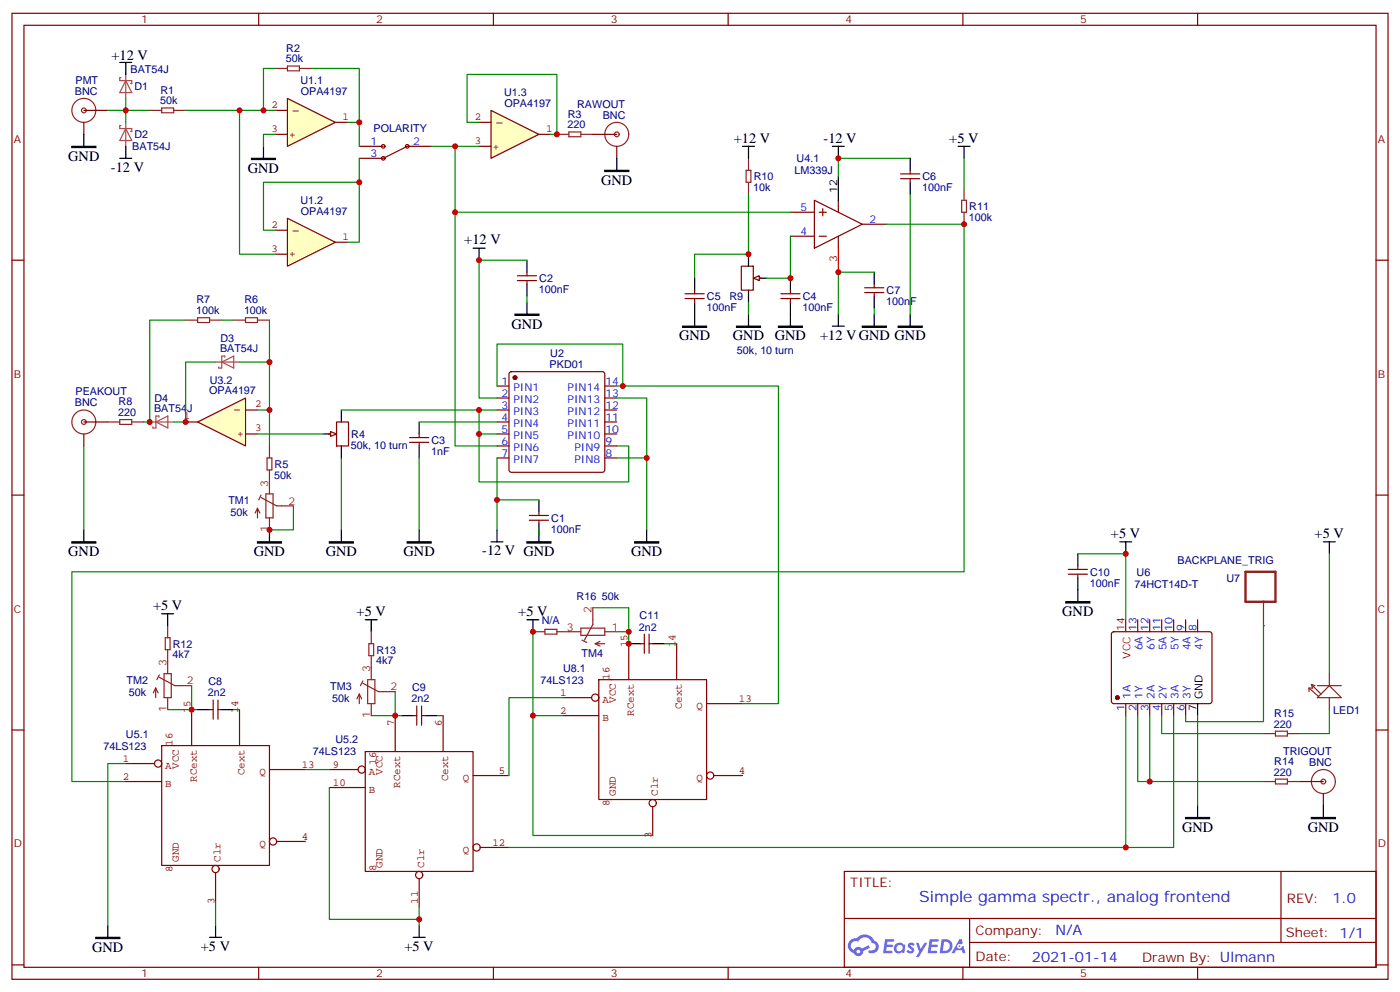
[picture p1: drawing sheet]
<svg xmlns="http://www.w3.org/2000/svg" width="412mm" height="292mm" viewBox="0 0 412 292" stroke-linecap="round" stroke-linejoin="round" font-family="sans-serif">
<g fill="none" stroke="#870000" stroke-width=".35">
<path d="M3.5 3.9h405.4v284.4h-405.4zM7.1 7.4h398.2v277.3h-398.2zM76.2 3.9v3.5M145.3 3.9v3.5M214.5 3.9v3.5M283.6 3.9v3.5M352.8 3.9v3.5M3.5 76.6h3.6M405.3 76.6h3.6M3.5 145.7h3.6M405.3 145.7h3.6M3.5 214.9h3.6"/>
<path d="M405.3 214.9h3.6M248.7 256.5h156.6v28.2h-156.6zM377.3 256.5v20.9M248.7 270.4h156.5M285.6 277.4h119.6M285.6 270.4v14.1M3.5 284h3.6M76.2 284.7v3.6M145.3 284.7v3.6M214.5 284.7v3.6M283.6 284.7v3.6M352.8 284.7v3.6"/>
<path d="M405.3 284h3.6"/>
</g>
<g fill="#5487ff">
<path d="M267.7 277.7a1.22 1.22 0 0 1 1.7 .2l-.4 .6a.47 .47 0 0 0-.3-.4 .47 .47 0 0 0-.5 .2l.1 .2a1.14 1.14 0 0 1 .8 1.8 1.14 1.14 0 0 1-1.9 0l-.2-.2 .5-.6 .7 .5a.29 .29 0 0 0 .3-.3 .29 .29 0 0 0-.2-.3 1.04 1.04 0 0 1-.6-1.7z"/>
<path d="M260.7 276.4h2.4l.3 .2-.2 .5-1.8 .1-.1 .8h1.5l.3 .4-.3 .4h-1.6l-.2 1.1h1.7l.2 .3-.2 .3-2.6 .1z"/>
<path d="M273.8 276.4h2.4l.3 .2-.1 .5-1.8 .1-.2 .8h1.6l.3 .4-.4 .4h-1.6l-.1 1.1h1.7l.2 .3-.2 .3-2.6 .1z"/>
<path d="M282.6 276.4h.7l.3 1.3-.6 .3a.69 .69 0 0 0-1 .3 .69 .69 0 0 0 .4 .9 .69 .69 0 0 0 .9-.6l.5-.2 .6 2.2h-.8l-.2-.9h-1.8l-.5 .9h-.8z"/>
<path d="M269.8 277.5h.8l.6 1.8 1.1-1.8h.9l-2.6 4.2h-.8l.9-1.5z"/>
<path d="M277.4 276.4l-.6 4.2h1.3a2.11 2.11 0 0 0 2.5-2.1 2.11 2.11 0 0 0-2.5-2.1zM278.1 277.2a1.39 1.39 0 0 1 1.7 1.4 1.39 1.39 0 0 1-1.8 1.3h-.3z"/>
<path d="M263.7 278.1a1.54 1.54 0 0 0-.1 2.1 1.54 1.54 0 0 0 2.2 .1l.6 .3 .3-2.3-.2-.3h-.4a1.49 1.49 0 0 0-2.4 .1zM264 279.1a.94 .94 0 0 1 1.8 0 .94 .94 0 0 1-1.8 0z"/>
<path d="M250.4 276.8a2.18 2.18 0 0 0 1.1 3.7 1.44 1.44 0 0 0 1.6 .9 1.44 1.44 0 0 0 1.2-1.4l2-1-.5-.8-1.9 1a1.47 1.47 0 0 0-2.4 .4 1.39 1.39 0 0 1-.7-1.9 1.39 1.39 0 0 1 2-.5 2.12 2.12 0 0 1 2.2-1.3 2.12 2.12 0 0 1 1.9 1.7 1.14 1.14 0 0 1 1.1 1.4 1.14 1.14 0 0 1-1.7 .7 .43 .43 0 0 0-.5 .4 .43 .43 0 0 0 .4 .5 1.98 1.98 0 0 0 2.5-1.2 1.98 1.98 0 0 0-1.2-2.6 3.1 3.1 0 0 0-5.3-.6l-.9 .1zM252.3 280.1a.55 .55 0 0 1 1.1 0 .55 .55 0 0 1-1.1 0z"/>
<circle cx="282.6" cy="278.5" r=".26"/>
</g>
<path d="M84.7 29l14.1 7-14.1 7.1z" fill="#ffffc2" stroke="#850000" stroke-width=".35"/>
<path d="M81.1 32.5h3.6M81.1 39.5h3.6M98.8 36h3.5" fill="none" stroke="#850000" stroke-width=".35"/>
<circle cx="151.7" cy="111.2" r=".53" fill="#870000" stroke="#870000" stroke-width=".35"/>
<g fill="none" stroke="#870000" stroke-width=".35">
<path d="M24.7 32.5h7M24.7 36v3.5M146.4 113.6h3.5M146.4 117.2h3.5M150.2 109.6l.4-.2h26.8l.5 .2 .3 .5v28.2l-.3 .5-.5 .2h-26.8l-.5-.2-.2-.5v-28.2zM178.2 113.6h3.5M178.2 117.2h3.5M146.4 120.7h3.5M146.4 124.2h3.5M146.4 127.7h3.5M146.4 131.3h3.5M146.4 134.8h3.5"/>
<path d="M178.2 120.7h3.5M178.2 124.2h3.5M178.2 127.7h3.5M178.2 131.3h3.5M178.2 134.8h3.5"/>
</g>
<g fill="none" stroke="#8c2424" stroke-width=".35">
<path d="M84.7 19.4h3.5v1.4h-3.5zM44.1 32.5h3.5M47.6 31.8h3.6v1.4h-3.6zM51.2 32.5h3.5M81.1 20.1h3.6M88.2 20.1h3.5"/>
<circle cx="24.7" cy="32.5" r="3.5"/>
<circle cx="24.7" cy="32.5" r=".71"/>
</g>
<path d="M21.2 43.1h7v.3h-7z" fill="#000" stroke="#000" stroke-width=".35"/>
<path d="M35.3 18.4h3.5M37 18.4v3.5M24.7 39.5v3.6" fill="none" stroke="#000" stroke-width=".35"/>
<path d="M35.6 22.8h-.3v.9h3.5v.9h-.3M35.6 37h-.3v.8h3.5v.9h-.3M37 23.7l1.8 3.6h-3.5zM37 21.9v3.5M37 25.5v3.5M37 36v3.5M37 39.6v3.5M37 37.8l1.8 3.6h-3.5z" fill="none" stroke="#a64a4a" stroke-width=".35"/>
<path d="M37 29v3.5h-5.3M37 32.5h7.1" fill="none" stroke="#008700" stroke-width=".35"/>
<path d="M84.7 64.2l14.1 7.1-14.1 7.1z" fill="#ffffc2" stroke="#850000" stroke-width=".35"/>
<path d="M81.1 67.8h3.6M81.1 74.8h3.6M98.8 71.3h3.5" fill="none" stroke="#850000" stroke-width=".35"/>
<path d="M54.7 32.5h26.4M70.6 32.5v42.3h10.5M81.1 20.1h-3.5v12.4M81.1 39.5h-3.5v3.6M91.7 20.1h14.1v15.9h-3.5M105.8 36v7.1M105.8 46.6v7.1M81.1 67.8h-3.5v-14.1h28.2v17.6h-3.5" fill="none" stroke="#008700" stroke-width=".35"/>
<path d="M74.1 46.6h7v.4h-7z" fill="#000" stroke="#000" stroke-width=".35"/>
<path d="M77.6 43.1v3.5" fill="none" stroke="#000" stroke-width=".35"/>
<path d="M105.8 43.1h7.1M105.8 46.6h7.1M119.9 43.1h7.1" fill="none" stroke="#870000" stroke-width=".35"/>
<g fill="none" stroke="#900" stroke-width=".35">
<path d="M119.9 43.1l-7 3.5"/>
<circle cx="112.9" cy="46.6" r=".53"/>
<circle cx="112.9" cy="43.1" r=".53"/>
<circle cx="119.9" cy="43.1" r=".53"/>
</g>
<path d="M144.6 32.5l14.1 7-14.1 7.1z" fill="#ffffc2" stroke="#850000" stroke-width=".35"/>
<path d="M141.1 36h3.5M158.7 39.5h3.6M141.1 43.1h3.5" fill="none" stroke="#850000" stroke-width=".35"/>
<g fill="none" stroke="#008700" stroke-width=".35">
<path d="M37 32.5v3.5M141.1 36h-3.5v-14.1h26.4v17.6h-1.7M127 43.1h7.1v88.2h12.3M155.2 76.6h-14.1v40.6h5.3M181.7 117.2h8.8v38.8M123.5 124.2h22.9M123.5 134.8v21.2M141.1 127.7v14.2h44.1v-10.6h-3.5M146.4 120.7h-5.3v7h5.3M146.4 134.8v21.2M181.7 134.8h8.8M146.4 147.1h12.3"/>
<path d="M158.7 156v1.7"/>
</g>
<g fill="none" stroke="#8c2424" stroke-width=".35">
<path d="M164 39.5h3.6M167.6 38.8h3.5v1.5h-3.5zM171.1 39.5h3.5"/>
<circle cx="181.7" cy="39.5" r="3.5"/>
<circle cx="181.7" cy="39.5" r=".71"/>
</g>
<g fill="none" stroke="#870000" stroke-width=".35">
<path d="M174.6 39.5h7.1M181.7 43.1v3.5M152.4 82.6h5.6M152.4 81.2h5.6M155.2 80.1v1.1M155.2 82.6v1M96.7 127.7h1.7M99.1 124.2h3.6v7.1h-3.6zM120.6 130.2h5.7M120.6 128.8h5.7M123.5 127.7v1.1M123.5 130.2v1.1"/>
<path d="M155.9 153.1h5.7M155.9 151.7h5.7M158.7 150.7v1M158.7 153.1v1.1"/>
</g>
<path d="M178.2 50.1h7v.4h-7zM151.7 92.5h7v.3h-7zM119.9 159.5h7.1v.3h-7.1zM155.2 159.5h7.1v.3h-7.1zM187 159.5h7v.3h-7z" fill="#000" stroke="#000" stroke-width=".35"/>
<g fill="none" stroke="#000" stroke-width=".35">
<path d="M35.3 46.6h3.5M37 43.1v3.5M181.7 46.6v3.5M139.3 73.1h3.6M141.1 73.1v3.5M155.2 76.6v3.5M155.2 83.6v3.6M155.2 88.9v3.6M95.2 127.7h3.6M100.5 120.7v3.5M100.5 131.3v3.5M123.5 124.2v3.5"/>
<path d="M123.5 131.3v3.5M123.5 156v3.5M144.6 159.5h3.6M146.4 156v3.5M158.7 147.1v3.6M158.7 154.2v5.3M190.5 156v3.5"/>
</g>
<path d="M97.4 127l1.7 .7-1.7 .7z" fill="#f0f0f0" stroke="#870000" stroke-width=".35"/>
<path d="M100.5 120.7h40.6M100.5 134.8v21.2" fill="none" stroke="#008700" stroke-width=".35"/>
<path d="M97 159.5h7.1v.3h-7.1z" fill="#000" stroke="#000" stroke-width=".35"/>
<path d="M100.5 156v3.5" fill="none" stroke="#000" stroke-width=".35"/>
<path d="M58.2 124.2l14.1-7v14.1z" fill="#ffffc2" stroke="#850000" stroke-width=".35"/>
<path d="M54.7 124.2h3.5M72.3 120.7h3.5M72.3 127.7h3.5" fill="none" stroke="#850000" stroke-width=".35"/>
<path d="M134.1 43.1h7M54.7 94.2h-10.6v30h-1.8M65.3 94.2h3.5M79.4 94.2v12.4M63.5 106.6h-8.8v17.6h-3.5M70.6 106.6h8.8v14.1M24.7 131.3v24.7M75.8 120.7h3.6v10.6M75.8 127.7h19.4M86.4 148.9v7.1h-7" fill="none" stroke="#008700" stroke-width=".35"/>
<g fill="none" stroke="#8c2424" stroke-width=".35">
<path d="M54.7 94.2h3.5M58.2 93.5h3.5v1.4h-3.5zM61.7 94.2h3.6M68.8 94.2h3.5M72.3 93.5h3.5v1.4h-3.5zM75.8 94.2h3.6M31.7 124.2h3.6M35.3 123.5h3.5v1.4h-3.5zM38.8 124.2h3.5M78.7 134.8h1.4v3.5h-1.4zM79.4 131.3v3.5M79.4 138.3v7.1"/>
<path d="M75.8 149.6v2.8M75.8 149.6l-.7 1.4M75.8 149.6l.8 1.4M76.9 146.4l4.6 2.5h4.9M76.9 145.7l-.7 1.4M78.3 145.4h2.1v7h-2.1zM79.4 152.4v3.6"/>
<circle cx="24.7" cy="124.2" r="3.5"/>
<circle cx="24.7" cy="124.2" r=".71"/>
</g>
<g fill="none" stroke="#870000" stroke-width=".35">
<path d="M239.9 58.9l14.1 7.1-14.1 7.1zM246.9 58.9v3.6M218.4 78.4h3.5v7h-3.5zM232.8 69.5h7.1M232.8 62.5h7.1M241.3 69.5h2.1M241.3 62.5h2.1M242.4 61.4v2.1M246.9 69.5v3.6M254 66h7.1M222.6 81.9h1.8M24.7 124.2h7"/>
<path d="M24.7 127.7v3.6"/>
</g>
<path d="M21.2 159.5h7v.3h-7zM75.8 159.5h7.1v.3h-7.1z" fill="#000" stroke="#000" stroke-width=".35"/>
<path d="M246.9 51.9v7M220.5 74.8v3.6M220.5 85.4v3.5M222.2 81.9h3.6M24.7 156v3.5M79.4 156v3.5" fill="none" stroke="#000" stroke-width=".35"/>
<path d="M63.5 106.6h3.5M65.3 106.6l3.5-1.8v3.5zM66.2 105.2v-.4h-.9v3.5h-.9v-.3M67.1 106.6h3.5M44.1 124.2h3.5M45.9 124.2l3.5-1.8v3.6zM46.8 122.8v-.4h-.9v3.6h-.9v-.4M47.7 124.2h3.5" fill="none" stroke="#a64a4a" stroke-width=".35"/>
<path d="M246.9 73.1v7" fill="none" stroke="#f00" stroke-width=".35"/>
<path d="M221.9 81.9l1.8-.7v1.4z" fill="#f0f0f0" stroke="#870000" stroke-width=".35"/>
<path d="M219.8 50.1h1.4v3.6h-1.4zM220.5 46.6v3.5M220.5 53.7v3.5M283.3 58.9h1.4v3.6h-1.4zM284 55.4v3.5M284 62.5v3.5" fill="none" stroke="#8c2424" stroke-width=".35"/>
<g fill="none" stroke="#000" stroke-width=".35">
<path d="M218.7 43.1h3.5M220.5 43.1v3.5M245.2 43.1h3.5M246.9 43.1v3.5M268.1 46.6v3.5M268.1 53.7v3.5M282.2 43.1h3.6M284 43.1v3.5M204.6 81.9v3.5M204.6 88.9v7.1M220.5 92.5v3.5M232.8 81.9v3.5"/>
<path d="M232.8 88.9v7.1M245.2 96h3.5M246.9 92.5v3.5M257.5 80.1v3.5M257.5 87.2v3.5M257.5 92.5v3.5M268.1 92.5v3.5"/>
</g>
<path d="M220.5 57.2v17.6h-15.9v7.1M268.1 46.6h-21.2v5.3M268.1 57.2v35.3M284 46.6v8.8M134.1 62.5h98.7M232.8 69.5v12.4h-7M261.1 66h22.9v102.3h-262.8v61.7h15.8M220.5 88.9v3.6M257.5 80.1h-10.6v12.4M257.5 90.7v1.8" fill="none" stroke="#008700" stroke-width=".35"/>
<path d="M201.1 96h7v.3h-7zM217 96h7v.3h-7zM229.3 96h7.1v.3h-7.1zM254 96h7.1v.3h-7.1zM264.6 96h7v.3h-7z" fill="#000" stroke="#000" stroke-width=".35"/>
<g fill="none" stroke="#870000" stroke-width=".35">
<path d="M265.3 52.6h5.6M265.3 51.2h5.6M268.1 50.1v1.1M268.1 52.6v1.1M201.8 87.9h5.6M201.8 86.5h5.6M204.6 85.4v1.1M204.6 87.9v1M230 87.9h5.7M230 86.5h5.7M232.8 85.4v1.1M232.8 87.9v1"/>
<path d="M254.7 86.1h5.6M254.7 84.7h5.6M257.5 83.6v1.1M257.5 86.1v1.1"/>
</g>
<g fill="#850000">
<circle cx="51.2" cy="254.7" r=".18"/>
<circle cx="51.2" cy="219.5" r=".18"/>
</g>
<g fill="none" stroke="#850000" stroke-width=".35">
<path d="M47.6 219.5h31.8v35.2h-31.8zM56.4 208.9v10.6M70.6 208.9v10.6M37 224.8h8.5M37 230h10.6M79.4 226.5h10.6M63.5 256.9v8.4M81.5 247.7h8.5"/>
<circle cx="46.6" cy="224.8" r="1.06"/>
<circle cx="63.5" cy="255.8" r="1.06"/>
<circle cx="80.4" cy="247.7" r="1.06"/>
</g>
<g fill="#850000">
<circle cx="111.1" cy="256.5" r=".18"/>
<circle cx="111.1" cy="221.2" r=".18"/>
</g>
<g fill="none" stroke="#850000" stroke-width=".35">
<path d="M116.4 210.6v10.6M130.5 210.6v10.6M97 226.5h8.5M97 231.8h10.6M107.6 221.2h31.7v35.3h-31.7zM139.3 228.3h10.6M123.5 258.6v8.5M141.5 249.4h8.4"/>
<circle cx="106.5" cy="226.5" r="1.06"/>
<circle cx="123.5" cy="257.6" r="1.06"/>
<circle cx="140.4" cy="249.4" r="1.06"/>
</g>
<path d="M314 177.1h7v.4h-7zM349.2 240.6h7.1v.4h-7.1zM386.3 240.6h7v.4h-7zM28.2 275.9h7.1v.4h-7.1z" fill="#000" stroke="#000" stroke-width=".35"/>
<g fill="none" stroke="#000" stroke-width=".35">
<path d="M329.8 159.5h3.6M331.6 159.5v3.5M389.8 159.5h3.5M391.6 159.5v3.5M317.5 163v3.5M317.5 170.1v7M47.6 180.7h3.6M49.4 180.7v3.5M107.6 182.4h3.5M109.4 182.4v3.5M58.2 208.9h3.5M65.3 208.9h3.5"/>
<path d="M118.2 210.6h3.5M125.2 210.6h3.6M352.8 207.1v3.5M352.8 237.1v3.5M389.8 237.1v3.5M31.7 272.4v3.5M61.7 275.9h3.6M63.5 272.4v3.5M121.7 275.9h3.5M123.5 272.4v3.5"/>
</g>
<g fill="none" stroke="#008700" stroke-width=".35">
<path d="M317.5 163h14.1v19.4M391.6 163v35.3M49.4 208.9h8.8M56.4 201.8v7.1M68.8 208.9h1.8M109.4 210.6h8.8M116.4 203.6v7M128.8 210.6h1.7M331.6 210.6v38.8h-181.7M335.1 210.6v19.4h37.1M338.7 210.6v19.4M342.2 210.6v5.3h30"/>
<path d="M345.7 210.6v38.8h-14.1M352.8 210.6v26.5M391.6 208.9v7h-8.8M37 224.8h-5.3v47.6M90 226.5h7M97 231.8v38.8h26.5M63.5 265.3v7.1M123.5 267.1v5.3"/>
</g>
<g fill="none" stroke="#8c2424" stroke-width=".35">
<path d="M372.2 177.1v7.1M46.9 199.4l4.6 2.4h4.9M46.9 198.6l-.7 1.5M48.3 198.3h2.1v7.1h-2.1zM48.7 187.7h1.4v3.5h-1.4zM49.4 184.2v3.5M49.4 191.2v7.1M108.7 189.5h1.4v3.5h-1.4zM109.4 185.9v3.6M109.4 193v7.1M391.6 198.3v3.5M45.9 202.5v2.9"/>
<path d="M45.9 202.5l-.7 1.4M45.9 202.5l.7 1.4M49.4 205.4v3.5M105.8 204.3v2.8M105.8 204.3l-.7 1.4M105.8 204.3l.7 1.4M106.9 201.1l4.6 2.5h4.9M106.9 200.4l-.7 1.4M108.3 200.1h2.1v7h-2.1zM109.4 207.1v3.5M372.2 215.9h3.5M375.7 215.2h3.5v1.4h-3.5z"/>
<path d="M379.2 215.9h3.6M385.6 202.5l2.8 2.5M385.6 202.5v1.1M386.3 201.5l.3 1h-1M386.3 201.5l2.8 2.8M386.3 201.5l1 .3M388.1 201.8h7M388.1 205.4l3.5-3.6 3.5 3.6zM391.6 205.4v3.5M372.2 230h3.5M375.7 229.3h3.5v1.5h-3.5zM379.2 230h3.6"/>
<circle cx="389.8" cy="230" r="3.5"/>
<circle cx="389.8" cy="230" r=".71"/>
</g>
<g fill="none" stroke="#870000" stroke-width=".35">
<path d="M314.7 169h5.6M314.7 167.6h5.6M317.5 166.5v1.1M317.5 169v1.1M327.6 186.2l.5-.3h28.2l.5 .3 .2 .5-.1 20-.6 .4-28.5-.1-.4-.6v-19.7zM335.1 182.4v3.5M338.7 182.4v3.5M342.2 182.4v3.5M345.7 182.4v3.5M349.2 182.4v3.5M352.8 182.4v3.5M61.7 208.9h1.1"/>
<path d="M62.8 206.1v5.6M64.2 206.1v5.6M64.2 208.9h1.1M121.7 210.6h1.1M122.8 207.8v5.7M124.2 207.8v5.7M124.2 210.6h1M331.6 207.1v3.5M335.1 207.1v3.5M338.7 207.1v3.5M342.2 207.1v3.5M345.7 207.1v3.5"/>
<path d="M349.2 207.1v3.5M382.8 230h7M389.8 233.6v3.5"/>
</g>
<circle cx="329.1" cy="205.4" r=".53" fill="#870000" stroke="#870000" stroke-width=".35"/>
<path d="M331.6 182.4v3.5" fill="none" stroke="#f00" stroke-width=".35"/>
<path d="M366.9 168.3h8.8v8.8h-8.8z" fill="none" stroke="#8c2424" stroke-width=".71"/>
<circle cx="372.2" cy="184.2" r=".18" fill="#8c2424"/>
<path d="M155.2 87.2v1.7M146.4 113.6v-12.3h37v12.3h-1.7M372.2 184.2v28.2h-23v-1.8" fill="none" stroke="#008700" stroke-width=".35"/>
<g fill="#850000">
<circle cx="179.9" cy="235.3" r=".18"/>
<circle cx="179.9" cy="200.1" r=".18"/>
</g>
<g fill="none" stroke="#850000" stroke-width=".35">
<path d="M185.2 189.5v10.6M199.3 189.5v10.6M165.8 205.4h8.5M165.8 210.6h10.6M176.4 200.1h31.7v35.2h-31.7zM208.1 207.1h10.6M192.3 237.5v8.4M210.3 228.3h8.4"/>
<circle cx="175.3" cy="205.4" r="1.06"/>
<circle cx="192.3" cy="236.4" r="1.06"/>
<circle cx="209.2" cy="228.3" r="1.06"/>
</g>
<path d="M183.4 113.6h45.9v93.5h-10.6M174.6 178.9h10.6v7M157 185.9v24.7h8.8M181.7 185.9h3.5v3.6M195.8 189.5h3.5M157 210.6v35.3h35.3M165.8 205.4h-15.9v22.9" fill="none" stroke="#008700" stroke-width=".35"/>
<path d="M155.2 182.4h3.5M157 182.4v3.5M185.2 189.5h3.5M192.3 189.5h3.5" fill="none" stroke="#000" stroke-width=".35"/>
<path d="M174.6 178.9v4.9l-2.4 4.6M157 185.9h3.5M160.5 185.2h3.5v1.5h-3.5zM164 185.9h7.1M171.1 184.9h7.1v2.1h-7.1zM171.4 188.4l1.5 .7M175.3 189.5h2.9M175.3 189.5l1.4 .7M176.7 188.8l-1.4 .7M178.2 185.9h3.5" fill="none" stroke="#8c2424" stroke-width=".35"/>
<path d="M188.7 189.5h1.1M189.8 186.7v5.6M191.2 186.7v5.6M191.2 189.5h1.1" fill="none" stroke="#870000" stroke-width=".35"/>
<g fill="#c00">
<circle cx="77.6" cy="32.5" r=".88"/>
<circle cx="70.6" cy="32.5" r=".88"/>
<circle cx="105.8" cy="36" r=".88"/>
<circle cx="105.8" cy="53.7" r=".88"/>
<circle cx="164" cy="39.5" r=".88"/>
<circle cx="37" cy="32.5" r=".88"/>
<circle cx="146.4" cy="147.1" r=".88"/>
<circle cx="190.5" cy="134.8" r=".88"/>
<circle cx="141.1" cy="127.7" r=".88"/>
<circle cx="141.1" cy="120.7" r=".88"/>
<circle cx="79.4" cy="156" r=".88"/>
<circle cx="79.4" cy="120.7" r=".88"/>
<circle cx="54.7" cy="124.2" r=".88"/>
<circle cx="79.4" cy="106.6" r=".88"/>
<circle cx="44.1" cy="124.2" r=".88"/>
<circle cx="134.1" cy="43.1" r=".88"/>
<circle cx="220.5" cy="74.8" r=".88"/>
<circle cx="232.8" cy="81.9" r=".88"/>
<circle cx="134.1" cy="62.5" r=".88"/>
<circle cx="246.9" cy="46.6" r=".88"/>
<circle cx="246.9" cy="80.1" r=".88"/>
<circle cx="284" cy="66" r=".88"/>
<circle cx="56.4" cy="208.9" r=".88"/>
<circle cx="123.5" cy="270.6" r=".88"/>
<circle cx="116.4" cy="210.6" r=".88"/>
<circle cx="331.6" cy="163" r=".88"/>
<circle cx="331.6" cy="249.4" r=".88"/>
<circle cx="338.7" cy="230" r=".88"/>
<circle cx="141.1" cy="76.6" r=".88"/>
<circle cx="157" cy="210.6" r=".88"/>
<circle cx="183.4" cy="113.6" r=".88"/>
<circle cx="157" cy="185.9" r=".88"/>
<circle cx="185.2" cy="189.5" r=".88"/>
<circle cx="185.2" cy="185.9" r=".88"/>
</g>
<text font-size="4.6" fill="#00f" x="270.8" y="265.5">Simple gamma spectr., analog frontend</text>
<g font-size="4.2">
<text x="32.8" y="17.7">+12 V</text>
<text x="216.1" y="42">+12 V</text>
<text x="242.6" y="42">-12 V</text>
<text x="279.6" y="42">+5 V</text>
<text x="20.1" y="47.3">GND</text>
<text x="32.7" y="50.6">-12 V</text>
<text x="73" y="50.8">GND</text>
<text x="177.1" y="54.4">GND</text>
<text x="136.8" y="71.9">+12 V</text>
<text x="150.6" y="96.7">GND</text>
<text x="200" y="100.2">GND</text>
<text x="215.9" y="100.2">GND</text>
<text x="228.2" y="100.2">GND</text>
<text x="241.6" y="100">+12 VGND GND</text>
<text x="327.3" y="158.4">+5 V</text>
<text x="387.2" y="158.4">+5 V</text>
<text x="20.1" y="163.7">GND</text>
<text x="74.8" y="163.7">GND</text>
<text x="96" y="163.7">GND</text>
<text x="118.9" y="163.7">GND</text>
<text x="142.1" y="163.5">-12 V GND</text>
<text x="185.9" y="163.7">GND</text>
<text x="45.1" y="179.5">+5 V</text>
<text x="105.1" y="181.3">+5 V</text>
<text x="152.7" y="181.3">+5 V</text>
<text x="312.9" y="181.4">GND</text>
<text x="348.2" y="244.9">GND</text>
<text x="385.2" y="244.9">GND</text>
<text x="27.2" y="280.1">GND</text>
<text x="59.2" y="280">+5 V</text>
<text x="119.1" y="280">+5 V</text>
</g>
<g font-size="4.2" fill="#00f">
<text x="392.5" y="265.8">1.0</text>
<text x="310.9" y="275.3">N/A</text>
<text x="304" y="283.1">2021-01-14</text>
</g>
<g font-size="3.9" fill="#800">
<text x="250.5" y="261.1">TITLE:</text>
<text x="379.1" y="265.8">REV:</text>
<text x="287.4" y="275.3">Company:</text>
<text x="378.7" y="275.9">Sheet: 1/1</text>
<text x="287.4" y="283">Date:</text>
<text x="336.4" y="283.1">Drawn By: Ulmann</text>
</g>
<g font-size="3.2" fill="#800">
<text x="41.6" y="6.9">1</text>
<text x="110.8" y="6.9">2</text>
<text x="179.9" y="6.9">3</text>
<text x="249.1" y="6.9">4</text>
<text x="318.2" y="6.9">5</text>
<text x="4.1" y="42">A</text>
<text x="405.9" y="42">A</text>
<text x="4.1" y="111.2">B</text>
<text x="405.9" y="111.2">B</text>
<text x="4.1" y="180.3">C</text>
<text x="405.9" y="180.3">C</text>
<text x="4.1" y="249.4">D</text>
<text x="405.9" y="249.4">D</text>
<text x="41.6" y="287.7">1</text>
<text x="110.8" y="287.7">2</text>
<text x="179.9" y="287.7">3</text>
<text x="249.1" y="287.7">4</text>
<text x="318.2" y="287.7">5</text>
</g>
<g font-size="3.2" fill="#000080">
<text x="84.3" y="15.2">R2</text>
<text x="38.4" y="21.4">BAT54J</text>
<text x="84.2" y="18.4">50k</text>
<text x="22" y="27.9">BNC</text>
<text x="22.2" y="24.7">PMT</text>
<text x="39.6" y="26.6">D1</text>
<text x="47.3" y="27.5">R1</text>
<text x="88.5" y="24.7">U1.1</text>
<text x="88.6" y="27.9">OPA4197</text>
<text x="148.5" y="28.2">U1.3</text>
<text x="47.2" y="30.7">50k</text>
<text x="148.6" y="31.4">OPA4197</text>
<text x="167.2" y="34.6">R3</text>
<text x="170" y="31.8">RAWOUT</text>
<text x="177.5" y="35">BNC</text>
<text x="39.6" y="40.7">D2</text>
<text x="110" y="38.9">POLARITY</text>
<text x="167.1" y="37.8">220</text>
<text x="39" y="44.2">BAT54J</text>
<text x="234.6" y="47.8">U4.1</text>
<text x="222" y="53.1">R10</text>
<text x="234" y="51.3">LM339J</text>
<text x="271.7" y="53">C6</text>
<text x="88.5" y="60">U1.2</text>
<text x="221.9" y="56.2">10k</text>
<text x="271.6" y="56.2">100nF</text>
<text x="88.6" y="63.2">OPA4197</text>
<text x="285.4" y="65.1">100k</text>
<text x="285.5" y="61.9">R11</text>
<text x="158.9" y="83">C2</text>
<text x="57.9" y="89.3">R7</text>
<text x="72" y="89.3">R6</text>
<text x="158.7" y="86.2">100nF</text>
<text x="208.2" y="88.3">C5</text>
<text x="214.9" y="88.3">R9</text>
<text x="236.5" y="88.3">C4</text>
<text x="261.1" y="89.7">100nF</text>
<text x="261.2" y="86.6">C7</text>
<text x="57.8" y="92.5">100k</text>
<text x="71.9" y="92.5">100k</text>
<text x="208.1" y="91.5">100nF</text>
<text x="236.4" y="91.5">100nF</text>
<text x="64.9" y="100.6">D3</text>
<text x="64.8" y="103.8">BAT54J</text>
<text x="162.1" y="105.1">U2</text>
<text x="217.1" y="104.2">50k, 10 turn</text>
<text x="61.8" y="112.9">U3.2</text>
<text x="161.9" y="108.3">PKD01</text>
<text x="22" y="119.6">BNC</text>
<text x="22.2" y="116.4">PEAKOUT</text>
<text x="34.9" y="119.3">R8</text>
<text x="45.5" y="118.2">D4</text>
<text x="61.6" y="116.1">OPA4197</text>
<text x="34.8" y="122.4">220</text>
<text x="45.4" y="121.4">BAT54J</text>
<text x="103.5" y="128.9">R4</text>
<text x="127.1" y="130.6">C3</text>
<text x="80.9" y="137.7">R5</text>
<text x="103.4" y="132.1">50k, 10 turn</text>
<text x="127" y="133.8">1nF</text>
<text x="80.8" y="140.9">50k</text>
<text x="67.3" y="148.3">TM1</text>
<text x="67.9" y="151.8">50k</text>
<text x="162.4" y="153.6">C1</text>
<text x="162.3" y="156.8">100nF</text>
<text x="346.9" y="166">BACKPLANE_TRIG</text>
<text x="321" y="172.6">100nF</text>
<text x="321.1" y="169.5">C10</text>
<text x="334.2" y="173">74HCT14D-T</text>
<text x="334.8" y="169.5">U6</text>
<text x="361.3" y="171.2">U7</text>
<text x="169.8" y="176.5">R16</text>
<text x="177.3" y="176.5">50k</text>
<text x="159.6" y="183.6">N/A</text>
<text x="188.2" y="185.6">2n2</text>
<text x="188.4" y="182.3">C11</text>
<text x="50.9" y="190.7">R12</text>
<text x="50.8" y="193.8">4k7</text>
<text x="110.8" y="195.6">4k7</text>
<text x="110.9" y="192.4">R13</text>
<text x="165.9" y="197.7">U8.1</text>
<text x="171.3" y="193.3">TM4</text>
<text x="37.3" y="201.2">TM2</text>
<text x="61.4" y="201.7">C8</text>
<text x="97.3" y="203">TM3</text>
<text x="121.4" y="203.5">C9</text>
<text x="159.2" y="201.2">74LS123</text>
<text x="37.9" y="204.8">50k</text>
<text x="61.2" y="205">2n2</text>
<text x="97.9" y="206.5">50k</text>
<text x="121.2" y="206.8">2n2</text>
<text x="375.3" y="214.2">220</text>
<text x="375.4" y="211">R15</text>
<text x="392.8" y="210.1">LED1</text>
<text x="30.5" y="220.6">74LS123</text>
<text x="37.1" y="217.1">U5.1</text>
<text x="98.8" y="218.8">U5.2</text>
<text x="92.2" y="222.4">74LS123</text>
<text x="375.4" y="225.1">R14</text>
<text x="378" y="222.3">TRIGOUT</text>
<text x="385.7" y="225.5">BNC</text>
<text x="375.3" y="228.3">220</text>
</g>
<g font-size="3.2" fill="#840000">
<text x="79.9" y="31.8">2</text>
<text x="100.9" y="35.3">1</text>
<text x="139.9" y="35.3">2</text>
<text x="79.9" y="38.8">3</text>
<text x="85.2" y="40.5">+</text>
<text x="160.9" y="38.8">1</text>
<text x="139.9" y="42.3">3</text>
<text x="145.2" y="44">+</text>
<text x="79.9" y="67">2</text>
<text x="100.9" y="70.6">1</text>
<text x="79.9" y="74.1">3</text>
<text x="85.2" y="75.8">+</text>
<text x="75.1" y="119.9">2</text>
<text x="54.2" y="123.5">1</text>
<text x="69.9" y="128.7">+</text>
<text x="75.1" y="127">3</text>
<text x="184.9" y="190.5" transform="rotate(-90 184.9 190.5)">15</text>
<text x="199" y="190.5" transform="rotate(-90 199 190.5)">14</text>
<text x="179.6" y="200.1" transform="rotate(-90 179.6 200.1)">16</text>
<text x="56.1" y="209.9" transform="rotate(-90 56.1 209.9)">15</text>
<text x="70.2" y="209.9" transform="rotate(-90 70.2 209.9)">14</text>
<text x="165" y="205">1</text>
<text x="177.4" y="206.9">A</text>
<text x="181.4" y="206.8" transform="rotate(-90 181.4 206.8)">VCC</text>
<text x="200.8" y="208.7" transform="rotate(-90 200.8 208.7)">Cext</text>
<text x="205.2" y="208.6">Q</text>
<text x="217.7" y="206.8">13</text>
<text x="116.1" y="213.6" transform="rotate(-90 116.1 213.6)">7</text>
<text x="130.2" y="213.6" transform="rotate(-90 130.2 213.6)">6</text>
<text x="165" y="210.3">2</text>
<text x="177.4" y="212.1">B</text>
<text x="186.7" y="210.6" transform="rotate(-90 186.7 210.6)">RCext</text>
<text x="50.8" y="219.5" transform="rotate(-90 50.8 219.5)">16</text>
<text x="36.2" y="224.4">1</text>
<text x="48.7" y="226.3">A</text>
<text x="52.7" y="226.2" transform="rotate(-90 52.7 226.2)">VCC</text>
<text x="88.9" y="226.2">13</text>
<text x="98.1" y="226.2">9</text>
<text x="110.8" y="225" transform="rotate(-90 110.8 225)">16</text>
<text x="147" y="227.9">5</text>
<text x="217.7" y="227.9">4</text>
<text x="36.2" y="229.7">2</text>
<text x="48.7" y="231.5">B</text>
<text x="57.9" y="230" transform="rotate(-90 57.9 230)">RCext</text>
<text x="72.1" y="228.1" transform="rotate(-90 72.1 228.1)">Cext</text>
<text x="76.4" y="228">Q</text>
<text x="98.1" y="231.5">10</text>
<text x="108.7" y="228">A</text>
<text x="108.7" y="233.3">B</text>
<text x="112.6" y="228" transform="rotate(-90 112.6 228)">VCC</text>
<text x="117.9" y="231.8" transform="rotate(-90 117.9 231.8)">RCext</text>
<text x="132" y="229.9" transform="rotate(-90 132 229.9)">Cext</text>
<text x="136.4" y="229.8">Q</text>
<text x="205.2" y="229.8">Q</text>
<text x="179.6" y="237.2" transform="rotate(-90 179.6 237.2)">8</text>
<text x="181.4" y="234.3" transform="rotate(-90 181.4 234.3)">GND</text>
<text x="193.8" y="234.3" transform="rotate(-90 193.8 234.3)">Clr</text>
<text x="76.4" y="249.2">Q</text>
<text x="88.9" y="247.3">4</text>
<text x="136.4" y="250.9">Q</text>
<text x="145.1" y="249.1">12</text>
<text x="191.9" y="246.8" transform="rotate(-90 191.9 246.8)">3</text>
<text x="50.8" y="256.6" transform="rotate(-90 50.8 256.6)">8</text>
<text x="52.7" y="253.7" transform="rotate(-90 52.7 253.7)">GND</text>
<text x="65" y="253.7" transform="rotate(-90 65 253.7)">Clr</text>
<text x="110.8" y="256.5" transform="rotate(-90 110.8 256.5)">8</text>
<text x="112.6" y="255.4" transform="rotate(-90 112.6 255.4)">GND</text>
<text x="125" y="255.4" transform="rotate(-90 125 255.4)">Clr</text>
<text x="63.1" y="266.2" transform="rotate(-90 63.1 266.2)">3</text>
<text x="123.1" y="266" transform="rotate(-90 123.1 266)">11</text>
</g>
<g font-size="3.2" fill="#00f">
<text x="109.1" y="42.7">1</text>
<text x="109.1" y="46.2">3</text>
<text x="121.7" y="42.7">2</text>
<text x="235.8" y="62.1">5</text>
<text x="256.1" y="65.7">2</text>
<text x="235.8" y="69.2">4</text>
<text x="147.7" y="113.3">1</text>
<text x="178.3" y="113.3">14</text>
<text x="147.7" y="116.8">2</text>
<text x="151.2" y="115">PIN1</text>
<text x="151.2" y="118.6">PIN2</text>
<text x="167.2" y="118.6">PIN13</text>
<text x="167.2" y="115">PIN14</text>
<text x="178.3" y="116.8">13</text>
<text x="147.7" y="120.3">3</text>
<text x="147.7" y="123.9">4</text>
<text x="151.2" y="122.1">PIN3</text>
<text x="151.2" y="125.6">PIN4</text>
<text x="167.2" y="125.6">PIN11</text>
<text x="167.2" y="122.1">PIN12</text>
<text x="178.3" y="123.9">11</text>
<text x="178.3" y="120.3">12</text>
<text x="147.7" y="127.4">5</text>
<text x="147.7" y="130.9">6</text>
<text x="151.2" y="129.2">PIN5</text>
<text x="167.2" y="129.2">PIN10</text>
<text x="178.3" y="130.9">9</text>
<text x="178.3" y="127.4">10</text>
<text x="147.7" y="134.4">7</text>
<text x="151.2" y="132.7">PIN6</text>
<text x="151.2" y="136.2">PIN7</text>
<text x="169.2" y="136.2">PIN8</text>
<text x="169.2" y="132.7">PIN9</text>
<text x="178.3" y="134.4">8</text>
<text x="334.8" y="185.8" transform="rotate(-90 334.8 185.8)">13</text>
<text x="338.3" y="185.8" transform="rotate(-90 338.3 185.8)">12</text>
<text x="341.8" y="185.8" transform="rotate(-90 341.8 185.8)">11</text>
<text x="345.4" y="185.8" transform="rotate(-90 345.4 185.8)">10</text>
<text x="348.9" y="185.8" transform="rotate(-90 348.9 185.8)">9</text>
<text x="352.4" y="185.8" transform="rotate(-90 352.4 185.8)">8</text>
<text x="336.5" y="191.4" transform="rotate(-90 336.5 191.4)">6A</text>
<text x="340.1" y="191.2" transform="rotate(-90 340.1 191.2)">6Y</text>
<text x="343.6" y="191.4" transform="rotate(-90 343.6 191.4)">5A</text>
<text x="347.1" y="191.2" transform="rotate(-90 347.1 191.2)">5Y</text>
<text x="350.7" y="191.4" transform="rotate(-90 350.7 191.4)">4A</text>
<text x="354.2" y="191.2" transform="rotate(-90 354.2 191.2)">4Y</text>
<text x="331.3" y="209.3" transform="rotate(-90 331.3 209.3)">1</text>
<text x="333" y="205.8" transform="rotate(-90 333 205.8)">1A</text>
<text x="334.8" y="209.3" transform="rotate(-90 334.8 209.3)">2</text>
<text x="336.5" y="205.8" transform="rotate(-90 336.5 205.8)">1Y</text>
<text x="338.3" y="209.3" transform="rotate(-90 338.3 209.3)">3</text>
<text x="340.1" y="205.8" transform="rotate(-90 340.1 205.8)">2A</text>
<text x="341.8" y="209.3" transform="rotate(-90 341.8 209.3)">4</text>
<text x="343.6" y="205.8" transform="rotate(-90 343.6 205.8)">2Y</text>
<text x="345.4" y="209.3" transform="rotate(-90 345.4 209.3)">5</text>
<text x="347.1" y="205.8" transform="rotate(-90 347.1 205.8)">3A</text>
<text x="348.9" y="209.3" transform="rotate(-90 348.9 209.3)">6</text>
<text x="350.7" y="205.8" transform="rotate(-90 350.7 205.8)">3Y</text>
</g>
<g font-size="3.2">
<text x="246.6" y="56.8" transform="rotate(-90 246.6 56.8)">12</text>
<text x="352.4" y="209.3" transform="rotate(-90 352.4 209.3)">7</text>
<text x="354.2" y="205.8" transform="rotate(-90 354.2 205.8)">GND</text>
</g>
<g font-size="3.2" fill="#f00">
<text x="246.6" y="77.2" transform="rotate(-90 246.6 77.2)">3</text>
<text x="331.3" y="185.8" transform="rotate(-90 331.3 185.8)">14</text>
<text x="333" y="193.9" transform="rotate(-90 333 193.9)">VCC</text>
</g>
<g font-size="3.2" fill="#8d2323">
<text x="79" y="143.3" transform="rotate(-90 79 143.3)">3</text>
<text x="85" y="148.6">2</text>
<text x="79" y="156.6" transform="rotate(-90 79 156.6)">1</text>
<text x="167" y="185.6">3</text>
<text x="174.3" y="180.3" transform="rotate(-90 174.3 180.3)">2</text>
<text x="180.3" y="185.6">1</text>
<text x="49" y="196.2" transform="rotate(-90 49 196.2)">3</text>
<text x="109" y="197.9" transform="rotate(-90 109 197.9)">3</text>
<text x="55" y="201.5">2</text>
<text x="115" y="203.2">2</text>
<text x="49" y="209.5" transform="rotate(-90 49 209.5)">1</text>
<text x="109" y="211.3" transform="rotate(-90 109 211.3)">1</text>
</g>
</svg>
